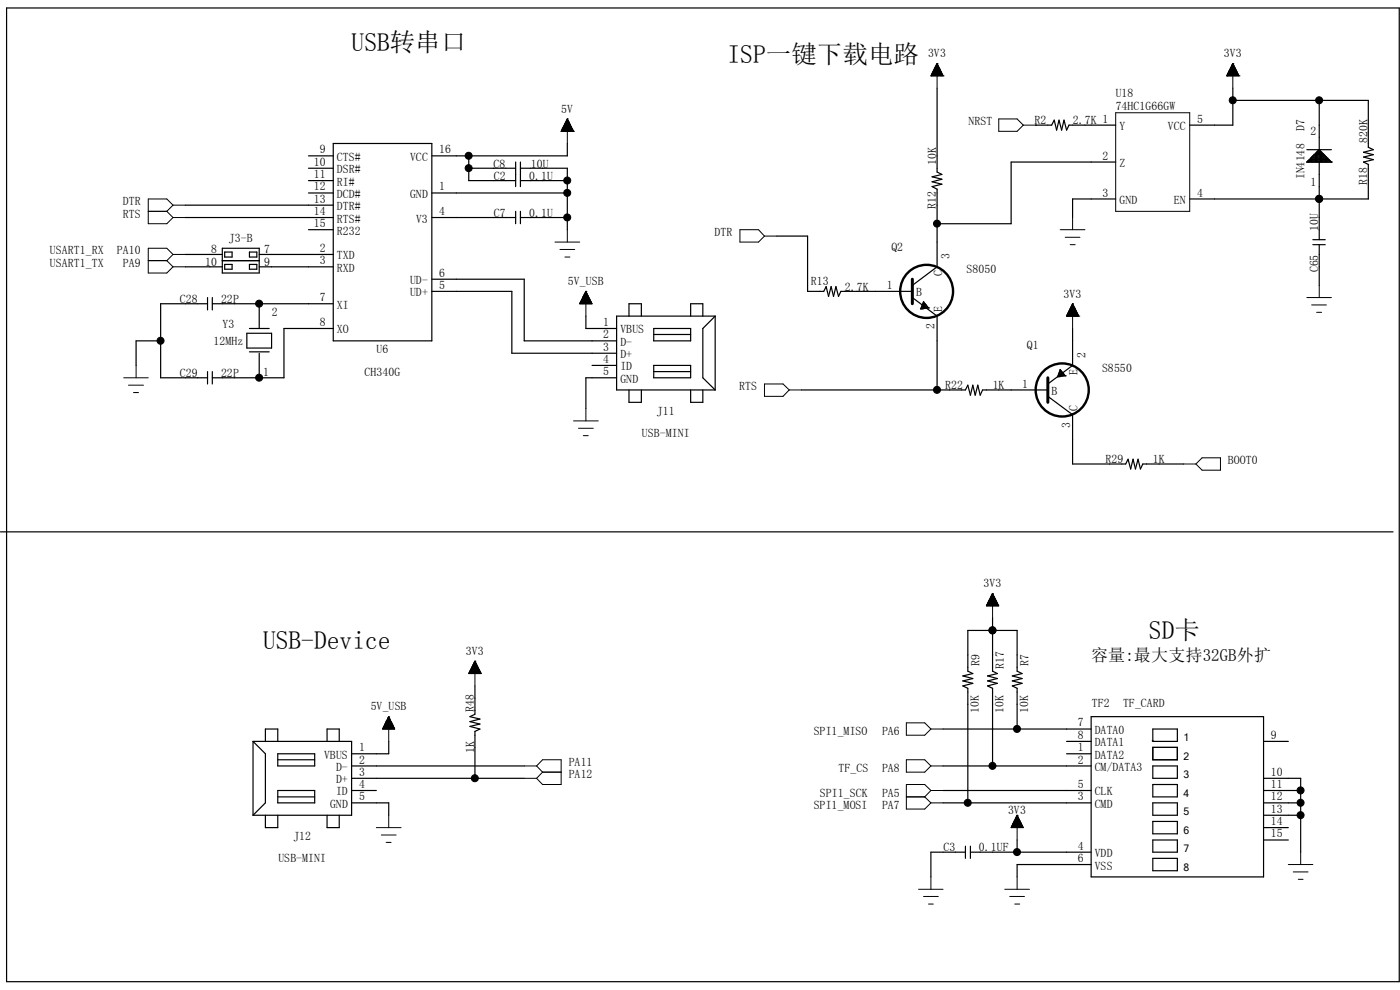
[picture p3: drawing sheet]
<svg xmlns="http://www.w3.org/2000/svg" width="297mm" height="210mm" viewBox="0 0 297 210" stroke-linecap="round" stroke-linejoin="round" font-family="sans-serif">
<g fill="none" stroke="#000" stroke-width=".25">
<path d="M1.4 1.7h295.4v206.5h-295.4zM198.8 18.7v17.8l1 .5-2.1 .5 2.1 .5-2.1 .6 2.1 .5-2.1 .5 1.1 .5v16.5l-5.3 3.9M261.5 18.7v7.8h-9.1M65.4 33.1h5.3M65.4 35.7h5.3M65.4 38.3h5.3M70.7 30.4h20.9v41.9h-20.9zM99.4 35.7h10M99.4 33.1v5.2h10M109.4 34.4v5.2M110.4 35.7h10v13M110.4 38.3h10"/>
<path d="M110.4 34.4v5.2M120.4 30.4v2.7h-28.8M219.7 26.5h.1M219.7 26.5h3.4l.5-1 .6 2.1 .5-2.1 .5 2.1 .5-2.1 .6 2.1 .5-1.1h9.9M236.7 34.4h-22.2v13.1h-15.7M261.5 21.3h28.8v9.9l1 .5-2 .6 2 .5-2 .5 2 .6-2 .5 1 .5v7.3h-37.9M277.2 34.4h.1M277.2 34.4h5.2M277.2 31.7h5.2M277.5 34.4v-.3h4.7v.3M277.7 33.9h4.2v.5M277.7 33.8v.6"/>
<path d="M278 33.6h3.7v.8M278 33.5v.9M278.3 33.3h3.1v1.1M278.3 33.3v1.1M278.5 34.4v-1.3h2.6v1.3M278.8 32.8h2.1v1.6M278.8 32.7v1.7M279.1 32.6h1.5v1.8M279.1 32.5v1.9M279.3 32.3h1.1v2.1M279.3 32.2v2.2M279.6 32h.5v2.4"/>
<path d="M279.6 32v2.4M279.9 31.7h.1M279.9 31.7l-2.7 2.7M279.9 31.7l2.5 2.7M279.9 21.3v29.5M282.4 34.4h.1M39.3 54h7.9M39.3 56.6h7.9M39.3 46.1h31.4M39.3 43.5h31.4M47.2 52.7h7.8v5.2h-7.8zM47.2 55.3h7.8"/>
<path d="M47.7 53.5h1.5v1h-1.5zM47.7 56.1h1.5v1h-1.5zM52.9 53.5h1.6v1h-1.6zM52.9 56.1h1.6v1h-1.6zM55 54h15.7M55 56.6h15.7M65.4 40.9h5.3M65.4 48.7h5.3M91.6 59.2h19.6v13.1h19.6M91.6 40.9h28.8M91.6 46.1h17.8M109.4 44.8v2.7"/>
<path d="M110.4 46.1h10M110.4 44.8v2.7M164.8 50.1h6.5v11.7h3.5l.5-1 .5 2.1 .5-2.1 .5 2.1 .5-2.1 .6 2.1 .5-1.1h15.1M236.7 42.2h-9.2v3.9M278.5 51.9h2.6M278.5 50.8h2.6M279.9 42.2h.1M279.9 51.9v8.6M34.1 72.3h-5.2v5.2M44 64.4h-9.9v15.7h9.9M44 63.1v2.6M44 78.8v2.6"/>
<path d="M45 64.4h25.7M45 63.1v2.6M45 78.8v2.6M52.4 70.7h5.2v3.1h-5.2zM52.9 69.7h4.2M52.9 74.6h4.2M55 64.4h.1M55 64.4v5.3M55 74.9v5.2M70.7 69.7h-10.5v10.4h-15.2M91.6 61.8h17v13.1h22.2M124.3 67.1v2.6h6.5"/>
<path d="M125.6 77.5h5.2M133.4 67.1v-2.7h2.7v2.7M138.7 69.7h7.8v2.6h-7.8zM138.7 77.5h7.8v2.6h-7.8zM138.7 78.8h7.8M138.7 71h7.8M146.5 67.1v-2.7h2.6v2.7M151.7 67.1h-20.9v15.6h20.9M151.7 67.1v15.6M151.7 67.1l-2.6 2.6v10.4l2.6 2.6M193.5 63.1l5.3 4v15.6M195.4 65.4v.1h.5"/>
<path d="M195.5 65.2h1.3M195.6 64.9h1M195.7 64.7v.8M195.7 64.7h.7M195.7 64.4h.5M195.9 64.2h.1M195.9 64l1.1 1.3M195.9 64l-.6 1.5 1.7-.2M195.9 64v1.4M196.2 64.3v1.1M196.4 64.6v.8M196.7 65v.3"/>
<path d="M197 65.3h.1M224.4 79.8v.1h.5M224.5 79.6h1.4M224.6 79.4h1.1M224.7 79.1v.8M224.7 79.1h.8M224.8 78.8h.5M224.9 78.6h.1M224.9 78.4l1.1 1.3M224.9 78.4l-.5 1.5 1.6-.2M224.9 78.4v1.4M225.2 78.7v1.1"/>
<path d="M225.5 79v.8M225.7 79.4v.3M226 79.7h.1M227.5 69.7v7.8l-5.2 3.9M55 80.1h.1M130.8 80.1h-6.5v6.6M133.4 82.7v2.6h2.7v-2.6M146.5 82.7v2.6h2.6v-2.6M170.1 82.7h34.7l.5-1 .6 2.1 .5-2.1 .5 2.1 .5-2.1 .5 2.1 .5-1.1h13.9M222.3 84.1l5.2 3.9v10.4h11.3l.5-1 .6 2.1 .5-2.1 .5 2.1 .5-2.1 .5 2.1 .5-1.1h8.7M.1 112.8h295.4M210.6 133.7h.1"/>
<path d="M210.6 131.1v11.3l1 .5-2.1 .5 2.1 .5-2.1 .5 2.1 .5-2.1 .6 1.1 .5v16.5M53.7 157.3h20.9v15.6h-20.9M53.7 157.3v15.6M53.7 157.3l2.6 2.6v10.4l-2.6 2.6M56.3 157.3v-2.7h2.6v2.7M58.9 159.9h7.9v2.6h-7.9zM69.4 157.3v-2.7h2.6v2.7M82.5 157.3v2.6h-7.9M100.8 145.5v6l-1.1 .5 2.1 .5-2.1 .6 2.1 .5-2.1 .5 2.1 .5-1 .6v9.9M200.1 154.6h31.4M215.8 154.6v-8.6l-1-.5 2-.6-2-.5 2-.5-2-.5 2-.5-1-.5v-8.7h-10.5v8.7l1.1 .5-2.1 .5 2.1 .5-2.1 .5 2.1 .5-2.1 .6 1 .5v24.3M226.3 157.3h5.2"/>
<path d="M226.3 159.9h5.2M231.5 152h36.6v34h-36.6zM244.4 157.1h.1M244.6 154.6h5.2v2.7h-5.2zM244.6 158.5h5.2v2.7h-5.2zM268.1 157.3h5.2M56.3 172.9v2.7h2.6v-2.7M58.9 167.7h7.9v2.6h-7.9zM58.9 161.2h7.9M58.9 169h7.9M69.4 172.9v2.7h2.6v-2.7M74.6 162.5h36.6"/>
<path d="M74.6 170.3h7.9v2.6M74.6 167.7h5.2M74.6 165.1h36.6M200.1 162.5h31.4M200.1 170.3h31.4M200.1 167.7h31.4M204.8 179.5v2.6M205.9 179.5v2.6M215.8 178.2v2.6M244.6 170.3h5.2v2.6h-5.2zM244.6 162.5h5.2v2.6h-5.2zM244.6 166.4h5.2v2.6h-5.2z"/>
<path d="M244.6 174.2h5.2v2.7h-5.2zM244.6 178.2h5.2v2.6h-5.2zM268.1 172.9h7.8M268.1 170.3h7.8M268.1 167.7h7.8M268.1 175.6h5.2M268.1 165.1h7.8v15.7M268.1 178.2h5.2M204.8 180.8h-7.3v5.2M205.9 180.8h25.6M231.5 183.4h-15.7v2.6M244.6 182.1h5.2v2.6h-5.2z"/>
</g>
<g fill="none" stroke="#000" stroke-width=".51">
<circle cx="196.6" cy="61.8" r="5.6"/>
<circle cx="225.3" cy="82.7" r="5.6"/>
</g>
<path d="M193.5 59.2v5.2M222.3 80.1v5.2" fill="none" stroke="#000" stroke-width=".63"/>
<g fill="none" stroke="#000" stroke-width=".21">
<path d="M197.5 16.1h.1M197.5 16.1h2.6M197.6 15.9h2.4M197.6 15.8v.3M197.7 15.8h2.2M197.7 15.7h2.2M197.8 15.5h2M197.8 15.4v.7M197.9 15.4h1.8M197.9 15.3h1.8M198 15.1h1.6M198 15v1.1"/>
<path d="M198 15h1.5M198.1 14.9h1.4M198.2 14.6h1.2M198.2 14.5v1.6M198.2 14.6h1.1M198.3 14.4h1M198.3 14.3v1.8M198.4 14.4h.8M198.4 14.3h.7M198.4 14.1v2M198.5 14.1h.6M198.5 13.9v2.2"/>
<path d="M198.6 13.9h.4M198.6 13.8h.3M198.6 13.7v2.4M198.7 13.7h.2M198.8 13.5v5.2M198.8 13.6h.1M198.8 13.5h.1M198.8 13.5l-1.3 2.6M198.8 13.5l1.3 2.6M198.8 13.5v2.6M198.9 13.8v2.3M199.1 14v2.1"/>
<path d="M199.1 14.2v1.9M199.3 14.4v1.7M199.4 14.6v1.5M199.4 14.8h-1.2l-.1 1.3M199.5 14.8v1.3M199.6 15v1.1M199.6 15.2h-1.6l-.1 .9M199.7 15.2v.9M199.8 15.5v.6M199.8 15.6h-2.1v.5M199.9 15.7v.4M200 15.9v.2"/>
<path d="M200.1 16.1h.1M260.2 16.1h.1M260.2 16.1h2.6M260.3 15.9h2.5M260.3 15.8v.3M260.4 15.8h2.3M260.4 15.7h2.2M260.6 15.5h1.9M260.6 15.4v.7M260.6 15.4h1.9M260.6 15.3h1.8M260.7 15.1h1.6"/>
<path d="M260.7 15v1.1M260.8 15h1.5M260.9 14.9h1.3M261 14.6h1.1M261 14.5v1.6M261 14.6h1.1v1.5M261.1 14.4h.9M261.1 14.3v1.8M261.2 14.3h.7M261.2 14.1v2M261.2 14.1h.7v2M261.3 14.1h.5"/>
<path d="M261.3 13.9v2.2M261.3 13.9h.4M261.4 13.8h.3M261.4 13.7v2.4M261.5 13.7h.1M261.5 13.6h.1M261.5 13.5v5.2M261.5 13.5h.1M261.5 13.5l-1.3 2.6M261.5 13.5l1.3 2.6M261.6 13.5v2.6M261.7 13.8v2.3"/>
<path d="M261.8 14v2.1M262 14.4v1.7M262.2 14.8h-1.3v1.3M262.2 14.8v1.3M262.3 15v1.1M262.4 15.2h-1.7l-.1 .9M262.4 15.2v.9M262.5 15.5v.6M262.6 15.6h-2.1l-.1 .5M262.6 15.7v.4M262.8 15.9v.2M262.8 16.1h.1"/>
<path d="M119 27.9h.1M119 27.9h2.7M119.1 27.7h2.5M119.2 27.6h2.4v.3M119.2 27.6v.3M119.2 27.5h2.3M119.3 27.9v-.5h2.2v.5M119.3 27.3h2.1M119.4 27.2h1.9v.7M119.4 27.1v.8M119.4 27.1h1.9M119.5 27h1.7v.9"/>
<path d="M119.5 27v.9M119.5 26.9h1.7M119.5 26.8h1.7v1.1M119.5 26.8v1.1M119.6 26.7h1.5M119.7 26.6h1.3v1.3M119.7 26.5v1.4M119.8 26.5h1.2M119.8 26.4h1.1v1.5M119.8 26.2v1.7M119.8 26.2h1.1M119.9 26.2h.9v1.7"/>
<path d="M120 26h.7v1.9M120 25.9v2M120.1 25.9h.6M120.1 25.7h.5v2.2M120.2 25.5h.3v2.4M120.2 25.4v2.5M120.3 25.4h.1M120.3 25.3l.1 2.6M120.3 25.2v2.7M120.4 25.2h.1M120.4 25.2v5.2M120.4 25.2l-1.4 2.7"/>
<path d="M120.4 25.2l1.3 2.7M120.6 25.7h-.5v2.2M120.8 26.1h-.9v1.8M121.7 27.9h.1M211.9 25.2h3.9l1.3 1.3-1.3 1.4h-3.9zM217.1 26.5h2.6M236.7 23.9h15.7v20.9h-15.7zM31.5 44.8h3.9M31.5 55.3h3.9M35.4 55.3l1.3 1.3M35.4 44.8l1.3 1.3M36.7 56.6h2.6"/>
<path d="M36.7 54l-1.3-1.3h-3.9v5.2h3.9l1.3-1.3M36.7 43.5l-1.3-1.3h-3.9v5.3h3.9l1.3-1.4M36.7 54h2.6M36.7 54l-1.3 1.3M36.7 43.5h2.6M36.7 43.5l-1.3 1.3M36.7 46.1h2.6M117.7 51.4h5.3M118.8 52.9h3.1M119.8 54.5h1.1M120.4 48.7v2.7M157 48.7h3.9l1.3 1.4-1.3 1.3h-3.9z"/>
<path d="M162.2 50.1h2.6M224.9 48.7h5.3M226 50.3h3.1M227 51.9h1.1M227.5 46.1v2.6M28.9 77.5v2.6M123 64.3l2.5 .1M123 64.3v.1M123.1 64.2h2.4M123.1 64.1h2.3v.3M123.1 64.1v.3M123.2 64h2.2"/>
<path d="M123.2 63.9h2.1v.5M123.2 63.8v.6M123.3 63.8h2M123.4 63.7h1.8v.7M123.4 63.7v.7M123.4 63.6h1.8M123.4 64.4v-.9h1.7v.9M123.5 63.4h1.6M123.6 64.4v-1.1h1.4v1.1M123.6 63.2h1.4M123.7 63.1h1.2v1.3M123.7 62.9h1.1v1.5"/>
<path d="M123.7 62.8v1.6M123.8 62.8h1M123.9 62.7h.8v1.7M124 62.4h.6v2M124 62.4v2M124 62.4h.5M124.1 62.2h.4v2.2M124.2 62h.2v2.4M124.2 61.9v2.5M124.2 61.9h.1M124.3 61.8h.1M124.3 61.8v5.3"/>
<path d="M124.3 61.8l1.3 2.6h-2.6zM124.5 62.1h-.4v2.3M124.6 62.6h-.7v1.8M124.8 62.9h-1.1v1.5M226.3 67.1h.1M226.3 67.1h2.6M226.3 67h2.5M226.4 67.1v-.3h2.4v.3M226.4 66.7h2.3M226.4 67.1v-.5h2.2v.5M226.5 66.5h2.1M226.6 67.1v-.7h2v.7"/>
<path d="M226.6 66.3h1.9M226.7 67.1v-.9h1.7v.9M226.7 66.1h1.7M226.8 67.1v-1.1h1.5v1.1M226.8 65.9h1.5M226.9 67.1v-1.3h1.3v1.3M226.9 65.7h1.3M227 65.6h1.1v1.5M227 65.5v1.6M227 65.5h1.1M227.1 65.4h.9v1.7M227.1 65.3v1.8"/>
<path d="M227.2 65.3h.8M227.2 65.2h.7v1.9M227.2 65.1v2M227.2 65.1h.7M227.3 64.9h.5v2.2M227.4 64.7h.3v2.4M227.4 64.6v2.5M227.5 64.6h.2M227.5 64.4v5.3M227.5 64.6l.1 2.5M227.5 64.4h.1M227.5 64.4l-1.2 2.7"/>
<path d="M227.5 64.4l1.4 2.7M227.8 64.9h-.5v2.2M228.9 67.1h.1M277.2 63.1h5.2M278.3 64.7h3.1M279.3 66.3h1.1M279.9 60.5v2.6M26.2 80.1h5.3M27.3 81.7h3.1M28.3 83.3h1.1M121.7 89.3h5.2M122.7 90.8h3.2"/>
<path d="M123.7 92.4h1.1M124.3 86.7v2.6M162.2 81.4h3.9l1.3 1.3-1.3 1.4h-3.9zM167.4 82.7h2.7M251.1 98.4h2.6M255 97.1h3.9v2.6h-3.9l-1.3-1.3zM209.3 128.4h2.5M209.3 128.3v.2M209.3 128.3h2.5M209.4 128.2h2.3M209.4 128.1v.4M209.5 128.1h2.1"/>
<path d="M209.5 128h2.1M209.5 127.9v.6M209.5 127.9h2M209.6 127.8h1.9M209.6 127.7v.8M209.7 127.7h1.8M209.7 127.6h1.7M209.7 127.5v1M209.8 127.5h1.5M209.8 127.4h1.5M209.8 127.3v1.2M209.8 127.3h1.4"/>
<path d="M209.9 127.2h1.3M209.9 127v1.5M210 127.1h1.1M210.1 127h1M210.1 126.8v1.7M210.1 126.9h.9M210.1 126.8h.9M210.1 126.6v1.9M210.2 126.7h.7M210.2 126.5h.7M210.2 126.4v2.1M210.3 126.4h.5"/>
<path d="M210.4 126.4h.3M210.4 126.2v2.3M210.4 126.2h.3M210.4 126v2.5M210.5 126h.1M210.6 125.9h.1M210.6 125.9v5.2M210.6 125.9l-1.3 2.6M210.6 125.9l1.3 2.6h-2.6M210.7 126.1v2.4M210.7 126.3v2.2M210.9 126.5v2"/>
<path d="M211 126.7v1.8M211.1 126.9v1.6M211.2 127.1v1.4M211.3 127.3v1.2M211.4 127.6v.9M211.5 127.8v.7M211.6 128v.5M211.7 128.2v.3M211.8 128.4v.1M81.2 154.6h2.5M81.2 154.5v.1M81.3 154.5h2.4"/>
<path d="M81.3 154.3h2.3M81.3 154.3v.3M81.4 154.3h2.2v.3M81.4 154.2h2.1M81.4 154.1v.5M81.4 154.1h2M81.5 154h1.9M81.5 153.8v.8M81.6 153.8h1.8M81.6 153.8h1.7M81.6 153.7v.9M81.7 153.7h1.5"/>
<path d="M81.7 153.5h1.5M81.7 153.4v1.2M81.8 153.4h1.3l.1 1.2M81.8 153.3h1.3M81.8 153.2v1.4M81.9 153.2h1.2M81.9 153.1h1.1M81.9 153v1.6M82 153h.9l.1 1.6M82 152.9h.8M82 152.8v1.8M82.1 152.8h.7"/>
<path d="M82.2 152.7h.6M82.2 152.5v2.1M82.2 152.6h.5M82.3 152.5h.4M82.3 152.3v2.3M82.3 152.4h.3M82.3 152.3h.2M82.3 152.1v2.5M82.4 152.2l.1 2.4M82.5 152.1h.1M82.5 152v5.3M82.5 152l1.2 2.6h-2.5z"/>
<path d="M82.7 152.4v2.2M82.8 152.7v1.9M82.8 152.9v1.7M83.1 153.3v1.3M83.3 153.7v.9M83.4 153.9v.7M83.5 154.1v.5M83.7 154.6h.1M99.5 142.7h2.5v.2M99.5 142.7v.2M99.6 142.7h2.4M99.6 142.5h2.3v.4"/>
<path d="M99.6 142.5v.4M99.7 142.5h2.2M99.7 142.4h2.1v.5M99.7 142.3v.6M99.7 142.2h2.1M99.8 142.9v-.7h1.9v.7M99.9 142h1.7M99.9 141.9h1.7v1M99.9 141.9v1M100 141.8h1.5M100 141.7h1.5v1.2M100 141.6v1.3"/>
<path d="M100.1 141.6h1.3M100.1 141.5h1.3v1.4M100.1 141.4v1.5M100.2 141.4h1.1M100.2 141.3h1.1v1.6M100.2 141.2v1.7M100.3 141.2h.9M100.3 141.1h.9v1.8M100.3 141v1.9M100.4 141h.7M100.5 140.9h.6v2M100.5 140.8v2.1"/>
<path d="M100.5 140.8h.5M100.5 140.7h.5v2.2M100.5 140.6v2.3M100.6 140.6h.3M100.6 140.5h.3v2.4M100.6 140.4v2.5M100.7 140.4h.1M100.8 140.3h.1M100.8 140.3v5.2M100.8 140.3l-1.4 2.6h2.7M100.8 140.3l1.3 2.6M192.3 153.3h3.9l1.3 1.3-1.3 1.4h-3.9z"/>
<path d="M197.5 154.6h2.6M79.8 175.6h5.3M80.9 177.1h3.1M81.9 178.7h1.1M82.5 172.9v2.7M111.2 162.5h2.6M111.2 165.1h2.6M113.8 162.5l1.3 1.3M113.8 162.5l1.3-1.3h3.9v5.2h-3.9l-1.3-1.3M115.1 163.8h3.9M115.1 163.8l-1.3 1.3M192.3 161.2h3.9l1.3 1.3-1.3 1.3h-3.9z"/>
<path d="M192.3 169h3.9M196.2 169l1.3 1.3M197.5 162.5h2.6M197.5 167.7l-1.3-1.3h-3.9v5.2h3.9l1.3-1.3M197.5 167.7h2.6M197.5 167.7l-1.3 1.3M197.5 170.3h2.6M214.5 175.5h2.5M214.5 175.4v.2M214.6 175.4h2.4M214.6 175.3h2.3v.3M214.6 175.2v.4"/>
<path d="M214.7 175.2h2.2M214.8 175.1h2v.5M214.8 175v.6M214.8 175h2M214.8 174.9h1.9M214.8 174.8v.8M214.9 174.8h1.8M214.9 174.7h1.7v.9M214.9 174.5v1.1M215 174.5h1.6M215.1 174.5h1.4v1.1M215.1 174.4v1.2"/>
<path d="M215.1 174.4h1.4M215.1 174.2h1.3v1.4M215.1 174.1v1.5M215.2 174.2h1.2M215.3 174h1v1.6M215.3 173.9v1.7M215.3 173.9h1M215.4 173.8h.8v1.8M215.4 173.7v1.9M215.4 173.7h.8M215.5 173.6h.6v2M215.5 173.5v2.1"/>
<path d="M215.5 173.5h.5M215.6 173.4h.4v2.2M215.6 173.3v2.3M215.6 173.3h.3M215.7 173.2h.2v2.4M215.7 173v2.6M215.7 173.1h.1M215.8 173h.1M215.8 172.9l1.3 2.7h-2.6M215.8 172.9v5.3M215.8 172.9l-1.3 2.7M216.7 174.8v.8"/>
<path d="M217 175.4v.2M194.9 188.6h5.2M195.9 190.2h3.2M197 191.8h1M197.5 186v2.6M213.1 188.6h5.3M214.2 190.2h3.1M215.3 191.8h1M215.8 186v2.6M273.3 183.4h5.2M274.4 185h3.1M275.4 186.5h1"/>
<path d="M275.9 180.8v2.6"/>
</g>
<g fill="#000" stroke="#000" stroke-width=".21">
<circle cx="99.4" cy="33" r=".74"/>
<circle cx="99.4" cy="35.7" r=".74"/>
<circle cx="120.3" cy="38.3" r=".74"/>
<circle cx="261.5" cy="21.3" r=".74"/>
<circle cx="279.8" cy="21.3" r=".74"/>
<circle cx="120.3" cy="46.1" r=".74"/>
<circle cx="120.3" cy="40.9" r=".74"/>
<circle cx="198.8" cy="47.4" r=".74"/>
<circle cx="279.8" cy="42.2" r=".74"/>
<circle cx="34.1" cy="72.3" r=".74"/>
<circle cx="55" cy="64.4" r=".74"/>
<circle cx="55" cy="80.1" r=".74"/>
<circle cx="198.8" cy="82.7" r=".74"/>
<circle cx="210.5" cy="133.7" r=".74"/>
<circle cx="215.8" cy="154.6" r=".74"/>
<circle cx="100.7" cy="165.1" r=".74"/>
<circle cx="205.3" cy="170.3" r=".74"/>
<circle cx="210.5" cy="162.5" r=".74"/>
<circle cx="275.9" cy="172.9" r=".74"/>
<circle cx="275.9" cy="167.7" r=".74"/>
<circle cx="275.9" cy="170.3" r=".74"/>
<circle cx="215.8" cy="180.7" r=".74"/>
</g>
<g font-size="5.4">
<text x="74.6" y="10.8">USB转串口</text>
<text x="154.3" y="13.5">ISP一键下载电路</text>
<text x="55.8" y="137.7">USB-Device</text>
<text x="243.7" y="135.6">SD卡</text>
</g>
<text font-size="3.6" x="231.5" y="140.2">容量:最大支持32GB外扩</text>
<g font-size="2.5">
<text x="196.9" y="12.1">3V3</text>
<text x="259.6" y="12.1">3V3</text>
<text x="119.1" y="23.9">5V</text>
<text x="236.7" y="20.5">U18</text>
<text x="236.7" y="23.4">74HC1G66GW</text>
<text x="205.5" y="26.5">NRST</text>
<text x="219.5" y="26.2">R2</text>
<text x="227.6" y="26.3">2.7K 1</text>
<text x="237.5" y="27.6">Y</text>
<text x="247.8" y="27.6">VCC</text>
<text x="254" y="26">5</text>
<text x="276.8" y="27.9" transform="rotate(-90 276.8 27.9)">D7</text>
<text x="278" y="28.6">2</text>
<text x="66.6" y="35.1">10</text>
<text x="67.9" y="32.6">9</text>
<text x="71.5" y="34.1">CTS#</text>
<text x="87" y="34.1">VCC</text>
<text x="93.2" y="32.6">16</text>
<text x="104.7" y="35.7">C8</text>
<text x="112.6" y="35.7">10U</text>
<text x="198.6" y="35" transform="rotate(-90 198.6 35)">10K</text>
<text x="233.9" y="33.9">2</text>
<text x="237.5" y="35.4">Z</text>
<text x="290.1" y="30.4" transform="rotate(-90 290.1 30.4)">820K</text>
<text x="66.6" y="37.8">11</text>
<text x="66.6" y="40.4">12</text>
<text x="71.5" y="36.7">DSR#</text>
<text x="71.5" y="39.4">RI#</text>
<text x="71.5" y="42">DCD#</text>
<text x="87" y="42">GND</text>
<text x="93.2" y="40.4">1</text>
<text x="104.8" y="38.1">C2</text>
<text x="112.3" y="38.1">0.1U</text>
<text x="233.9" y="41.7">3</text>
<text x="254" y="41.7">4</text>
<text x="276.8" y="38.1" transform="rotate(-90 276.8 38.1)">IN4148</text>
<text x="278" y="39.4">1</text>
<text x="290" y="39.2" transform="rotate(-90 290 39.2)">R18</text>
<text x="26.1" y="43.5">DTR</text>
<text x="26.1" y="46.1">RTS</text>
<text x="66.6" y="43">13</text>
<text x="66.6" y="45.6">14</text>
<text x="71.5" y="44.6">DTR#</text>
<text x="71.5" y="47.2">RTS#</text>
<text x="88.3" y="47.2">V3</text>
<text x="93.2" y="45.6">4</text>
<text x="104.8" y="45.9">C7</text>
<text x="112.3" y="45.9">0.1U</text>
<text x="198.5" y="44.4" transform="rotate(-90 198.5 44.4)">R12</text>
<text x="237.5" y="43.3">GND</text>
<text x="249" y="43.3">EN</text>
<text x="10.6" y="54">USART1_RX</text>
<text x="24.8" y="54">PA10</text>
<text x="44.8" y="53.7">8</text>
<text x="48.6" y="51.4">J3-B</text>
<text x="56" y="53.7">7</text>
<text x="66.6" y="48.2">15</text>
<text x="67.9" y="53.5">2</text>
<text x="71.5" y="49.8">R232</text>
<text x="151.6" y="50.1">DTR</text>
<text x="189.1" y="53.2">Q2</text>
<text x="279.6" y="49" transform="rotate(-90 279.6 49)">10U</text>
<text x="10.6" y="56.6">USART1_TX</text>
<text x="26.1" y="56.6">PA9</text>
<text x="43.6" y="56.3">10</text>
<text x="56" y="56.3">9</text>
<text x="67.9" y="56.1">3</text>
<text x="71.5" y="55">TXD</text>
<text x="71.5" y="57.7">RXD</text>
<text x="93.2" y="58.7">6</text>
<text x="199.9" y="58.6" transform="rotate(-90 199.9 58.6)">C</text>
<text x="201.5" y="55" transform="rotate(-90 201.5 55)">3</text>
<text x="205.1" y="57.9">S8050</text>
<text x="279.6" y="57.8" transform="rotate(-90 279.6 57.8)">C65</text>
<text x="38.1" y="64.2">C28</text>
<text x="46.9" y="64.2">22P</text>
<text x="67.9" y="63.9">7</text>
<text x="71.5" y="65.5">XI</text>
<text x="87" y="62.9">UD+</text>
<text x="87" y="60.3">UD-</text>
<text x="93.2" y="61.3">5</text>
<text x="120.5" y="60.5">5V_USB</text>
<text x="172" y="60.5">R13</text>
<text x="179.2" y="61.6">2.7K</text>
<text x="188.1" y="61.3">1</text>
<text x="194.3" y="62.9">B</text>
<text x="225.6" y="63.1">3V3</text>
<text x="47.2" y="69.7">Y3</text>
<text x="57.7" y="67.1">2</text>
<text x="67.9" y="69.1">8</text>
<text x="71.5" y="70.7">XO</text>
<text x="128" y="69.1">1</text>
<text x="128" y="71.8">2</text>
<text x="131.6" y="70.7">VBUS</text>
<text x="198.2" y="69.9" transform="rotate(-90 198.2 69.9)">2</text>
<text x="199.9" y="66.3" transform="rotate(-90 199.9 66.3)">E</text>
<text x="45.3" y="73.1">12MHz</text>
<text x="79.9" y="74.9">U6</text>
<text x="128" y="74.4">3</text>
<text x="128" y="77">4</text>
<text x="131.6" y="73.4">D-</text>
<text x="131.6" y="76">D+</text>
<text x="217.8" y="74.1">Q1</text>
<text x="230.2" y="75.9" transform="rotate(-90 230.2 75.9)">2</text>
<text x="38.1" y="79.9">C29</text>
<text x="46.9" y="79.9">22P</text>
<text x="55.8" y="79.7">1</text>
<text x="77.3" y="79.7">CH340G</text>
<text x="128" y="79.6">5</text>
<text x="131.6" y="78.6">ID</text>
<text x="131.6" y="81.2">GND</text>
<text x="156.8" y="82.7">RTS</text>
<text x="200.5" y="82.5">R22</text>
<text x="210.6" y="82.5">1K</text>
<text x="216.9" y="82.2">1</text>
<text x="223.1" y="83.8">B</text>
<text x="228.6" y="79.5" transform="rotate(-90 228.6 79.5)">E</text>
<text x="233.8" y="78.8">S8550</text>
<text x="139.4" y="88">J11</text>
<text x="228.6" y="87.2" transform="rotate(-90 228.6 87.2)">C</text>
<text x="136.2" y="92.8">USB-MINI</text>
<text x="227" y="90.8" transform="rotate(-90 227 90.8)">3</text>
<text x="234.5" y="98.2">R29</text>
<text x="244.6" y="98.2">1K</text>
<text x="260.5" y="98.4">BOOT0</text>
<text x="208.7" y="124.6">3V3</text>
<text x="98.8" y="138.9">3V3</text>
<text x="207.8" y="141.3" transform="rotate(-90 207.8 141.3)">R9</text>
<text x="213" y="141.9" transform="rotate(-90 213 141.9)">R17</text>
<text x="218.2" y="141.3" transform="rotate(-90 218.2 141.3)">R7</text>
<text x="231.6" y="149.9">TF2</text>
<text x="238.2" y="150">TF_CARD</text>
<text x="78.7" y="150.7">5V_USB</text>
<text x="100.5" y="151" transform="rotate(-90 100.5 151)">R48</text>
<text x="172.6" y="156">SPI1_MISO</text>
<text x="187.1" y="156">PA6</text>
<text x="207.7" y="151.3" transform="rotate(-90 207.7 151.3)">10K</text>
<text x="212.9" y="151.3" transform="rotate(-90 212.9 151.3)">10K</text>
<text x="218.1" y="151.3" transform="rotate(-90 218.1 151.3)">10K</text>
<text x="228.6" y="154.1">7</text>
<text x="232.2" y="155.7">DATA0</text>
<text x="68.7" y="161">VBUS</text>
<text x="76.2" y="159.3">1</text>
<text x="76.2" y="162">2</text>
<text x="100.6" y="159.8" transform="rotate(-90 100.6 159.8)">1K</text>
<text x="228.6" y="159.3">1</text>
<text x="228.6" y="162">2</text>
<text x="228.6" y="156.7">8</text>
<text x="232.2" y="161">DATA2</text>
<text x="232.2" y="158.3">DATA1</text>
<text x="269.6" y="156.7">9</text>
<text x="71.3" y="163.5">D-</text>
<text x="71.3" y="166.2">D+</text>
<text x="76.2" y="164.6">3</text>
<text x="76.2" y="167.2">4</text>
<text x="120.6" y="162.5">PA11</text>
<text x="120.6" y="165.1">PA12</text>
<text x="177.9" y="163.8">TF_CS</text>
<text x="187.1" y="163.8">PA8</text>
<text x="228.6" y="167.2">5</text>
<text x="232.2" y="163.5">CM/DATA3</text>
<text x="269.6" y="164.6">10</text>
<text x="269.6" y="167.2">11</text>
<text x="70" y="171.4">GND</text>
<text x="71.3" y="168.7">ID</text>
<text x="76.2" y="169.8">5</text>
<text x="172.6" y="171.6">SPI1_MOSI</text>
<text x="173.9" y="169">SPI1_SCK</text>
<text x="187.1" y="169">PA5</text>
<text x="187.1" y="171.6">PA7</text>
<text x="213.9" y="172.7">3V3</text>
<text x="228.6" y="169.8">3</text>
<text x="232.2" y="171.4">CMD</text>
<text x="232.2" y="168.7">CLK</text>
<text x="269.6" y="169.8">12</text>
<text x="269.6" y="172.4">13</text>
<text x="62.2" y="178.2">J12</text>
<text x="269.6" y="175">14</text>
<text x="269.6" y="177.6">15</text>
<text x="59.1" y="182.9">USB-MINI</text>
<text x="200.1" y="180.6">C3</text>
<text x="207.7" y="180.6">0.1UF</text>
<text x="228.6" y="180.3">4</text>
<text x="228.6" y="182.9">6</text>
<text x="232.2" y="181.8">VDD</text>
<text x="232.2" y="184.4">VSS</text>
</g>
<g font-size="2.2">
<text x="251.1" y="157.3">1</text>
<text x="251.1" y="161.2">2</text>
<text x="251.1" y="165.1">3</text>
<text x="251.1" y="169">4</text>
<text x="251.1" y="172.9">5</text>
<text x="251.1" y="176.9">6</text>
<text x="251.1" y="180.8">7</text>
<text x="251.1" y="184.7">8</text>
</g>
</svg>
